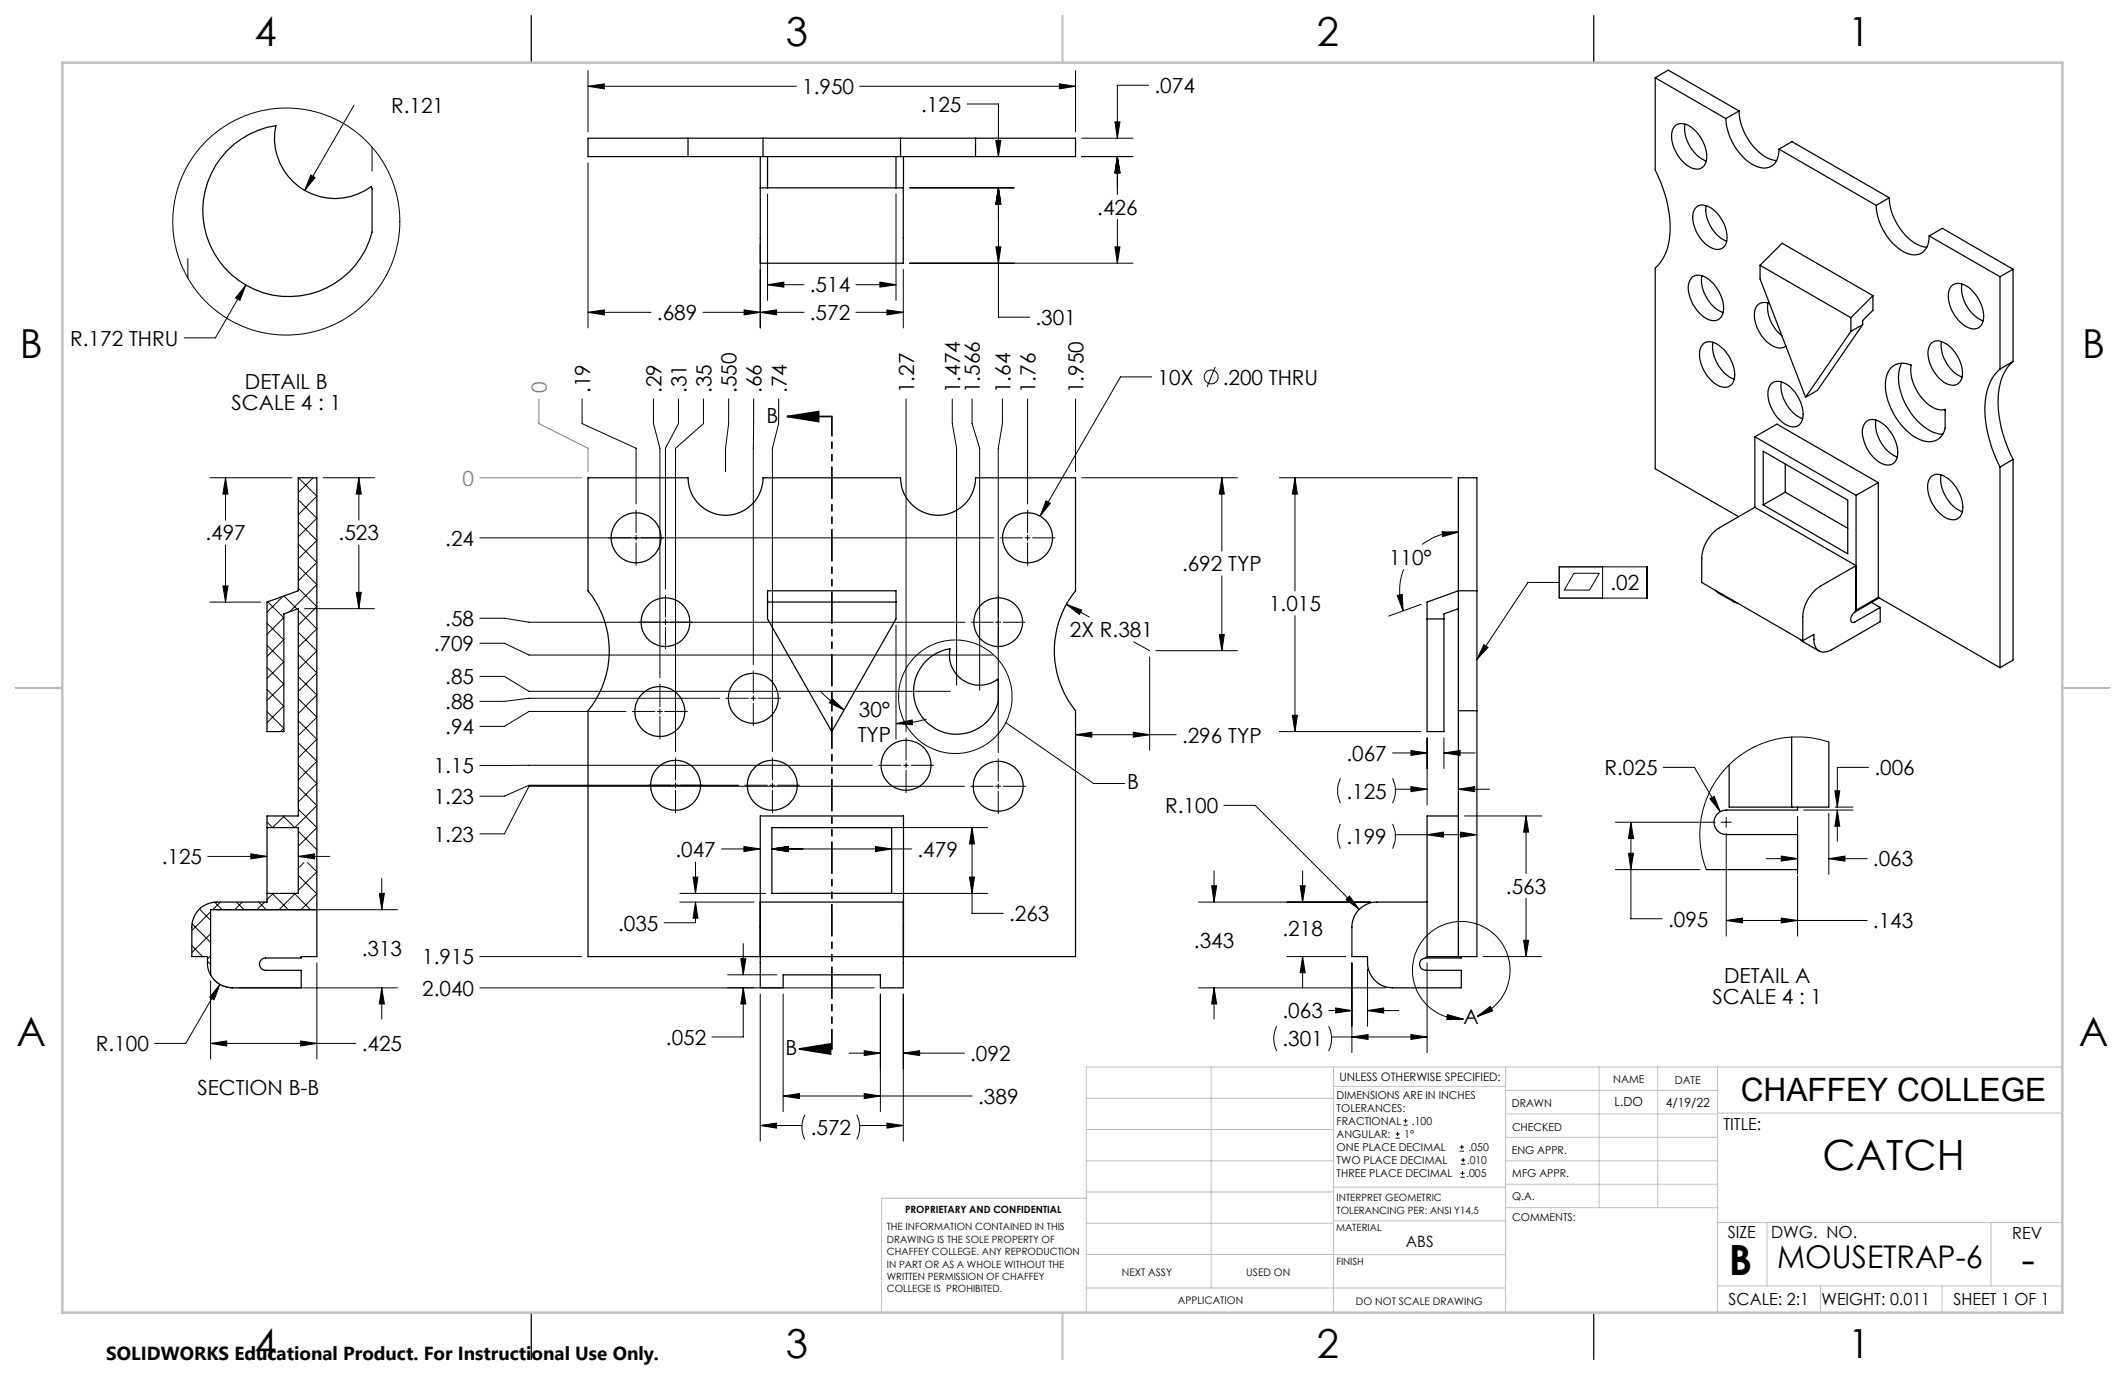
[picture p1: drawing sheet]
<svg xmlns="http://www.w3.org/2000/svg" width="432mm" height="279mm" viewBox="0 0 432 279" stroke-linecap="round" stroke-linejoin="round" font-family="sans-serif">
<g fill="none" stroke="#000" stroke-width=".2">
<path d="M119.5 17.5l3.3-.5v1.1zM119.5 14.4v12.4M119.5 17.5h42.3M174.7 17.5h43.8M215.3 17l3.2 .5-3.2 .6zM218.5 14.4v12.4M233.4 17.3h-6.4v10.8M63.1 35.6l.9 .5-2.1 2.6zM71.9 21.4l-10 17.3M75.6 29.9v4.9M119.5 33.1v33.5M156 39.4v21.6"/>
<path d="M182.1 39.4v21.6M184.9 38.2h21.2M196.5 21.1h6.4v10.7M202.4 28.5h1l-.5 3.3zM202.9 38.2l.5 3.3h-1zM202.9 38.2v26.3h6.3M219.8 31.8h10.4M219.8 28.1h10.4M226.6 24.8h1l-.6 3.3zM227 31.8l.6 3.3h-1zM227 31.8v7.7M38.2 52.6v3.9"/>
<path d="M50 57.9l-1.2 3.1-.9-.5zM50 57.9l-6.2 10.8h-6.4M154.5 49.7v16.9M156 57.9l3.3-.6v1zM156 57.9h7.4M173.9 57.9h8.2M178.8 57.3l3.3 .6-3.3 .4zM183.6 54.8v11.8M184.8 53.5h45.4M202.4 50.2h1l-.5 3.3zM226.6 50.2h1l-.6 3.3zM227 44.6v8.9"/>
<path d="M119.5 63.5l3.3-.5v1zM119.5 63.5h12.8M142.8 63.5h20.6M151.2 63l3.3 .5-3.3 .5zM154.5 63.5l3.3-.5v1zM173.9 63.5h9.7M180.2 63l3.4 .5-3.4 .5zM234 76.6h-6.3l-16.4 28.3M246.9 74.6l-1.6 4M42.7 97.1h16.6M45.8 97.1l.5 3.3h-1zM45.8 97.1v8.6"/>
<path d="M60.6 97.1l3.8 3.7-3.8 3.8M63.6 97.1l-3 3M65.7 97.1h10.4M72.9 97.1l.5 3.3h-1zM72.9 97.1v8.6M118.3 81.1v5l11 5v11.3M132.8 81.1v5l1.3 5v46.6M137.9 81.1v5l-2.7 5v28.6M142.9 81.1v5l-5.6 5v61.6M148.1 81.1v5l-.7 5v4.7M153.1 81.1v53.9M158.2 81.1v5l-1.2 5v61.6"/>
<path d="M184.1 81.1v67.6M193.5 81.1v5l.9 5v48.1M197.5 81.1v5l1.6 5v49.2M203.7 81.1v5l-.9 5v61.8M208.8 81.1v21.3M218.5 81.1v14.7M219.8 97.1h31.7M248.3 97.1l.5 3.3h-1zM248.3 97.1v14.9M260 97.1h35.1M263.1 97.1l.5 3.3h-1zM263.1 97.1v23"/>
<path d="M45.3 119.1h1l-.5 3.2zM45.8 110.7v11.6M60.6 101.6l3.8 3.7-3.8 3.8M60.6 106l3.8 3.8-3.8 3.8M60.6 110.5l3.8 3.8-3.8 3.7M60.6 115l3.8 3.8-5.6 5.5M60.6 119.5l3.8 3.8-3.8 3.7M72.9 110.7v13M97.5 109.3h104.4M129.3 103.7v4.6M129.3 108.8v1M129.3 110.3v4.6"/>
<path d="M203.2 109.3h4.6M208.3 109.3h1M208.8 103.7v4.6M208.8 108.8v1M208.8 110.3v4.6M209.8 109.3h4.6M212.5 101.8l.9 .5-2.1 2.6zM248.3 117v15.2M285.2 115.7a12.1 12.1 0 0 0-.1 8.4M293 108.1h3.3l-3.2 .9zM296.3 108.1a11.8 11.8 0 0 0-7.3 2.5M316.8 115.2h17.9v6.3h-17.9z"/>
<path d="M316.8 118.4h-6.3l-10.4 15.6M319.8 116.5h5.2l-2 3.4h-5.1zM325.6 115.2v6.3M42.7 122.3h10.3M54.3 135.6l3.4 3.4M54.3 131.1l3.4 3.4M54.3 126.6l3.4 3.4M54.4 122.3l3.3 3.3M57.5 121.2l-3.2 3.2M57.7 125.5l-3.4 3.4M57.7 130l-3.4 3.4M57.7 134.5l-3.4 3.4"/>
<path d="M57.7 139l-3.4 3.3M57.7 121.1l2.7 2.7M60.6 124l3.8 3.8-3.8 3.7M60.6 128.5l3.8 3.8-3.8 3.7M60.6 133l3.8 3.7-3.8 3.8M60.6 137.5l3.8 3.7-3.8 3.8M61.9 123.7h14.2M72.4 120.4h1l-.5 3.3zM97.5 125.6h5l5 .8h88.6M97.5 137.4h5l5 3.1h85.6M97.5 130.7h5l5 2.4h94.2M134.1 139v4.6"/>
<path d="M135.2 121v4.4M135.2 125.9v1M135.2 127.4v4.5M153.1 136.3v4.6M182.1 127v23.2M197.4 126.4h4.4M202.3 126.4h1M203.8 126.4h4.5M216.7 122.8l3.1 1.2-.5 .8zM216.7 122.8l4.6 2.6M230.4 130.4l3.2 1.8M233.6 133.5v19"/>
<path d="M234.9 132.2h16.6M247.8 128.9h1l-.5 3.3zM263.1 125.1v23.6M283.9 121l1-.2 .2 3.3zM288.8 122.8l-6.6 2.4M301.5 131l.9 .6-2.3 2.4zM54.3 144.6l3.4 3.4-.7 .7M54.3 140.1l3.4 3.4M57.7 143.4l-3.4 3.5M60.6 142l3.8 3.7-3.8 3.8M60.6 146.4l3.8 3.8-3.8 3.8M60.6 151l3.8 3.7-3.8 3.8"/>
<path d="M60.6 155.4l3.8 3.8-3.8 3.7M60.6 159.9l3.8 3.8-4.5 4.5-2.4-2.4M127.2 144.6h-19.7l-5 3h-5M128.5 144.6h4.6M133.6 144.6h1M134.1 144.1v1M134.1 145.6v4.6M135.1 144.6h4.6M137.3 154v4.5M137.3 159.1v1M146.2 141.9h-38.7l-5 .6h-5M147.5 141.9h4.5"/>
<path d="M150.1 159.6h-42.6l-5 2.2h-5M151.3 159.6h4.6M152.6 141.9h1M153.1 141.4v1M153.1 142.9v4.6M154.1 141.9h4.5M156.4 159.6h1M157 154v4.5M157 159.1v1M157.9 159.6h4.6M166.6 140.4a21.7 21.7 0 0 0 4.9 3.9M169.1 142l2.4 2.3-3-1.5z"/>
<path d="M177.3 155.5h-79.8M178.5 155.5h4.6M182.1 147l3.2-.7 .1 1zM183.6 155.5h1M184.1 149.9v4.6M184.1 155v1M184.1 156.5v4.6M185.1 155.5h4.6M188.3 146.1a21.1 21.1 0 0 1-6.2 .9M196 159.8h-88.5l-5 9.6h-5M197.2 159.8h4.6M202.3 159.8h1"/>
<path d="M202.8 154.2v4.5M202.8 159.3v1M203.8 159.8h4.6M204.4 146.8l17.8 12.4h6.4M218.5 149.3l3.4-.5v1zM218.5 149.3h20.5M230.3 148.8l3.3 .5-3.3 .5zM260 148.7h28.7M262.6 145.3h1l-.5 3.4zM272.4 158.2a5.9 5.9 0 0 0 0 5M283 158.2a5.9 5.9 0 0 1 0 5M283 153h7"/>
<path d="M286.7 152.5l3.3 .5-3.3 .5zM286.7 159.8l3.3 .6-3.3 .5zM290 149.9v13.6M293.4 153l3.3-.5v1zM293.4 149.9v6.3M293.4 153h6.4M338 155.9h6.3l5.2 9M371.6 150.8l-3.5-.9-1.7-.1h-2.3l-3.5 .5-2.6 .8-2.7 1.3-2.5 1.7-2.2 2-1.9 2.6-1.3 2.1-1 2.7-.8 3.1-.2 2.3 .1 2.9 .4 2.2 .8 2.7M379.7 155.9h-6.4v8.1M42.2 174h12.1M51 173.5l3.3 .5-3.3 .5zM57.8 165.8l-2.4 2.4-1.1-1.2"/>
<path d="M60.6 174l3.3-.5v1zM60.6 174h6.4M60.6 164.4l3.8 3.8-3.8 3.7M60.6 168.9l3.8 3.7-.1 .2M60.6 177.9l3.8 3.7-3.2 3.3M61.8 175.3l-1.2 1.1M62.5 175.3l1.9 1.9-3.8 3.7M77.6 178.5v6.4M137.3 160.6v4.6M140.8 178.2h1l-.5 3.3zM141.3 175.2v6.3M146.6 172.5h7.9"/>
<path d="M151.2 172l3.3 .5-3.3 .5zM156.8 172.5l3.4-.5v1zM156.8 172.5h28.4M157 160.6v4.6M158.1 168.2h42.6M177.9 172l3.3 .5-3.3 .5zM197 178.2h1l-.5 3.3zM197.5 168.2l.5 3.3h-1zM197.5 168.2v17.4h6.4M202.8 160.8v4.5M246.2 180h1l-.5 3.3zM246.7 177v6.3"/>
<path d="M248.7 163.7h6.4l21.1 21.1M264.2 180h1l-.5 3.3zM264.7 177v6.3M272.4 167.4a5.8 5.8 0 0 0 0 5M283 167.4a5.8 5.8 0 0 1 0 5M283.5 160.4h6.5M283.5 169.6h16.6M290 169.6l3.3-.5v1zM296.3 160.4l3.3-.6v1.1zM296.3 160.4h6.4M296.8 169.1l3.3 .5-3.3 .5zM297.6 165.8h15.7"/>
<path d="M310.1 165.8l.5 3.3h-1zM310.1 165.8v11.7M328.2 167.1h20.3M328.2 176.7h17.2M330.9 173.4h1l-.5 3.3zM331.4 167.1l.5 3.3h-1zM331.4 167.1v19.6h6.3M347.5 162.3l.8-.5 1.2 3.1zM349.7 167.1h2.1M350.8 169.4v20.8M350.8 166.1v2M358.9 174.5h6.4"/>
<path d="M361.9 174l3.4 .5-3.4 .5zM365.3 165.9v11.8M365.3 178v12.2M366.5 164.6h10M371.6 174.5l3.3-.5v1zM371.6 165.3v12.4M371.6 174.5h7.8M372.9 160.7h.9l-.5 3.3zM372.9 164h3.6M373.3 164.6l.5 3.3h-.9zM373.3 164.6v6.4M39 192.2l2.2 2.2"/>
<path d="M39 187.7l3.8 3.8M40.5 184.7l2.3 2.3M42.2 195.3l.6 .7M42.8 199.4v15.8M42.8 185.3l-3.8 3.8M42.8 189.8l-3.8 3.8M42.8 194.2l-.6 .7M43.5 199.1a4.8 4.8 0 0 0 3.9 1.6M43.6 183.3l1.5 1.6M44.1 184.9h36.7M44.8 183.3l-1.6 1.6M48 183.3l1.6 1.6"/>
<path d="M49.2 183.3l-1.5 1.6M52.6 183.3l1.5 1.6M53.8 183.3l-1.6 1.6M55.3 181.5l3.3 3.4M55.5 181.5l-1.2 1.3M59.8 181.5l3.3 3.4M60 181.5l-3.3 3.4M64.4 195.7v19.5M77.1 181.5h1l-.5 3.4zM97.5 194.4h20.7M138.1 181.5h17.5M138.1 183.3h15.1"/>
<path d="M141.3 183.3l.5 3.3h-1zM141.3 183.3v4.2h-6.3M147.8 198.1h10.1M150.5 194.8h1.1l-.6 3.3zM151 191.7v6.4M158.1 181.5h42.6M243.5 183.3h35M261.5 194.4h11.9M264.7 194.4l.5 3.3h-1zM264.7 194.4v6.3M274.2 182.1l2 2.7-2.7-2zM274.7 195.7v18.2"/>
<path d="M277.9 196.9v11.6M290 195.7v18.2M301.4 194.4h11.9M309.6 191.1h1l-.5 3.3zM310.1 182.5v11.9M350.8 187l3.3-.5v1zM350.8 187h28.6M361.9 186.5l3.4 .5-3.4 .5zM42.8 212l3.3-.5v1zM42.8 212h29.5M44.7 200l-1.2 3.2-.9-.6zM44.7 200l-7 12h-6.3"/>
<path d="M48.5 200.7h32.3M61.1 211.5l3.3 .5-3.3 .5zM77.6 200.7l.5 3.3h-1zM77.6 200.7v6.4M97.5 200.7h80.1M151 200.7l.6 3.3h-1.1zM151 200.7v10h-6.3M154.5 202v29.9M159.1 202v23.9M172.5 214h6.4M175.6 213.5l3.3 .5-3.3 .5zM178.9 202v23.9"/>
<path d="M183.6 214l3.3-.5v1zM183.6 202v29.9M183.6 214h12.4M243.5 200.7h38.2M246.7 200.7l.5 3.3h-1zM246.7 200.7v6.4M259.4 208.5a5.6 5.6 0 0 0 0 5.1M270 208.5a5.6 5.6 0 0 1 0 5.1M270 205.4h4.7M270.6 210.7h19.4M271.4 204.8l3.3 .6-3.3 .4zM274.7 210.7l3.3-.5v1z"/>
<path d="M277.9 205.4l3.3-.6v1zM277.9 205.4h6.3M286.7 210.2l3.3 .5-3.3 .5zM294.1 206.2l3.3 .9-3.4 .1zM300.1 206.6a9.9 9.9 0 0 0 4-16.3 9.9 9.9 0 0 0-16.4 3.1 9.9 9.9 0 0 0 9.7 13.7M300.1 206.6l2.7-2.1 .5 .9zM154.5 228.7l3.3-.5v1zM154.5 228.7h8.4M159.1 222.7l3.4-.5v1zM159.1 222.7h38.5M163.5 226.5a5.6 5.6 0 0 0 0 5.1M174.1 226.5a5.6 5.6 0 0 1 0 5.1"/>
<path d="M174.7 228.7h8.9M175.6 222.2l3.3 .5-3.3 .5zM180.2 228.2l3.4 .5-3.4 .5zM283.6 231.3h.8M283.6 230.4h.8M284 230v.9M285.2 228.6h.8M285.2 227.8h.8M285.6 227.4v.8M296.6 233.9h.9M296.6 233.1h.9M296.8 239.2h.8"/>
<path d="M296.8 238.4h.8M296.9 236.6h.8M296.9 235.7h.8M297 232.7v.8M297.2 238v.8M297.3 235.3v.8"/>
<circle cx="58.2" cy="45" r="23.1"/>
<circle cx="246.1" cy="76.6" r="1.4"/>
<circle cx="194.1" cy="141.6" r="11.5"/>
</g>
<path d="M160 84.6l6.3-1v2.1zM160 84.6h9M162.4 213.1l6.4-1v2.1zM162.4 213.1h6.6" fill="none" stroke="#000" stroke-width=".35"/>
<path d="M169 84.6v128.5" fill="none" stroke="#000" stroke-width=".35" stroke-dasharray="6.3 1.3 1.3 1.3 1.3 1.3" stroke-dashoffset="2.4"/>
<g fill="none" stroke="#000" stroke-width=".25">
<path d="M108 3.2v9.5M215.9 3.2v9.5M323.8 3.2v9.5M336.3 15.8v18.7a24.7 24.7 0 0 1 2.9 14.5 9.2 9.2 0 0 1-2.9 5.5v40.8l17 9.7M336.3 15.8l14.4 8.3M336.3 15.8l2.7-1.5 14.4 8.2M46.2 30.6a17.5 17.5 0 0 1 9.9-5.1 12.3 12.3 0 0 0 5.4 12.9 12.3 12.3 0 0 0 14-.5l.1 .4v8.9a17.5 17.5 0 0 1-25.5 10.8 17.5 17.5 0 0 1-3.9-27.4zM139.8 31.8h15.2M139.8 28.1h15.2M139.8 28.1h-20.3v3.7h20.3M139.8 28.1v3.7M154.5 31.8v21.7h29.1v-15.3"/>
<path d="M155 31.8h28M155 28.1h28M155 28.1v3.7M156 31.8v6.4M182.1 31.8v6.4M183 31.8h15.2M183 28.1h15.2M183 28.1v3.7M183.6 31.8v6.4h-29.1M198.2 28.1h20.3v3.7h-20.3M198.2 28.1v3.7M340.2 25.8a2.51 2.51 0 0 1 3.5 .1 7.4 7.4 0 0 1 3 7 2.07 2.07 0 0 1-3.4 1 7.5 7.5 0 0 1-3.5-7.3z"/>
<path d="M342.4 25.2a7.3 7.3 0 0 0 4.3 7.5M350.7 24.1a11.5 11.5 0 0 0 6.3 9.8 3 3 0 0 0 4.5-2.9v-.7M353.4 22.5a11.7 11.7 0 0 0 6.3 9.8l1.3 .3M353.4 22.5l-2.7 1.6M361.5 30.3l19.7 11.4M361.5 30.3l2.6-1.5 19.8 11.4M343.6 56.6a2.51 2.51 0 0 1 3.6 .1 7.4 7.4 0 0 1 2.9 7 2 2 0 0 1-2.9 1.2 7.3 7.3 0 0 1-4-7.5zM344.8 42a3 3 0 0 1 3.6 .9 7.1 7.1 0 0 1 2.4 6.3 2.02 2.02 0 0 1-3.3 1 7.2 7.2 0 0 1-3.4-7.1zM345.8 56a7.4 7.4 0 0 0 4.3 7.5M346.7 41.8a7.2 7.2 0 0 0 4.2 7.2M357.6 53.9l4.5-4.5 18.5 10.7M357.6 53.9l18.5 10.7"/>
<path d="M357.6 53.9v2.8l9.3 24M381.2 41.7a11.6 11.6 0 0 0 6.4 9.8 3 3 0 0 0 4.4-2.9v-.7M383.9 40.2a11.7 11.7 0 0 0 5.7 9.5l1.2 .5h.7M383.9 40.2l-2.7 1.5M392 47.9l14.4 8.3M392 47.9l2.7-1.5 14.3 8.3M396.5 58.2a2.56 2.56 0 0 1 3.5 .2 7.5 7.5 0 0 1 2.9 7 1.96 1.96 0 0 1-2.9 1.2 7.4 7.4 0 0 1-4-7.5zM398.6 57.7a7.4 7.4 0 0 0 4.4 7.5M406.4 56.2v18.8M409 54.7l-2.6 1.5M409 54.7v18.7M346.2 69.8a2.99 2.99 0 0 1 3.7 .9 7.4 7.4 0 0 1 2.5 6.5 2 2 0 0 1-3 1.3 7.4 7.4 0 0 1-3.9-7.6z"/>
<path d="M348.1 69.6a7.4 7.4 0 0 0 4.3 7.4M359.2 61.6a7.7 7.7 0 0 0 2.9 6.7M359.6 61.7a2.12 2.12 0 0 0-2.3 .2 2.12 2.12 0 0 0-.8 2.1 7.5 7.5 0 0 0 4.6 6.7 1.99 1.99 0 0 0 1.8-.4M359.8 78.1a2.21 2.21 0 0 1 3-.1 7.5 7.5 0 0 1 3.5 7.3 1.96 1.96 0 0 1-3 1.2 7.4 7.4 0 0 1-3.9-7.5zM362 77.6a7.5 7.5 0 0 0 4.3 7.5M376.1 64.6v2.7M376.1 67.3l-9.2 13.4M378.5 66l-2.4 1.3M378.5 66l-9.2 13.3-2.4 1.4M380.6 60.1v2.9l-2.1 2.1v.9M380.6 60.1l-4.5 4.5M384.4 74.6a3.6 3.6 0 0 1 3.9-.4 9 9 0 0 0 5.4 9l.6 .1 .9-.1 .1 3.8a3.4 3.4 0 0 1-5.2 2.3 13.1 13.1 0 0 1-6.9-11.9 4.5 4.5 0 0 1 1.2-2.8z"/>
<path d="M386.5 73.8a8.1 8.1 0 0 0 .1 6.9 12.1 12.1 0 0 0 6.8 7.3l1.4 .2M392.6 69.6a2.56 2.56 0 0 1 3.2 .5 7.3 7.3 0 0 1 2.8 6.7 2.08 2.08 0 0 1-3.3 1 7.3 7.3 0 0 1-3.4-7.1zM394.5 69.4a7.3 7.3 0 0 0 4.2 7.2M406.4 75a10.6 10.6 0 0 0-3.1 8.7 27.3 27.3 0 0 0 3.1 11.2M409 73.4a10.6 10.6 0 0 0-3 8.8 26.1 26.1 0 0 0 3 11.1M409 73.4l-2.6 1.6M60.6 97.1h3.8v97.3h-3.2v.3h-7.2a1.25 1.25 0 0 0-1.3 1.2 1.25 1.25 0 0 0 1.3 1.3h7.2v3.5h-14a5.3 5.3 0 0 1-5-6.3h-3.2v-6a5.1 5.1 0 0 1 5.1-5.1h10.2v-17.5h6.3v-42.1l-2.9 1v24h-3.4v-26.4l6.3-2.2zM119.5 97.1h20.3a7.6 7.6 0 0 0 7.6 7.6 7.6 7.6 0 0 0 7.6-7.6h28a7.6 7.6 0 0 0 7.6 7.6 7.6 7.6 0 0 0 7.6-7.6h20.3v23a19.4 19.4 0 0 0 0 24.3v50h-99v-50a19.4 19.4 0 0 0 0-24.3zM356.6 88.8l4.5-2.6 20.6 11.9M356.6 88.8l20.6 11.8M356.6 88.8v14.3M358.3 91.7l17.2 9.9v10.9l-17.2-9.9z"/>
<path d="M362.8 94.3v5.7M379.3 85.6a3 3 0 0 1 3.7 .9 7.5 7.5 0 0 1 2.5 6.5 1.96 1.96 0 0 1-2.9 1.3 7.7 7.7 0 0 1-4.1-7.1 2.66 2.66 0 0 1 .8-1.6zM381.2 85.4a7.4 7.4 0 0 0 4.3 7.5M381.7 98.1v23.3M381.7 98.1l-4.5 2.5M392.5 96.7a3 3 0 0 1 3.8 .9 7.4 7.4 0 0 1 2.4 6.6 2.01 2.01 0 0 1-2.9 1.2 7.3 7.3 0 0 1-4-7.5zM394.4 96.5a7.5 7.5 0 0 0 4.3 7.5M406.4 94.9v40.8M409 93.3v40.8l-2.6 1.6M409 93.3l-2.6 1.6M348.5 119.9l.6 .5 3.3 1.9M356.6 103.1l20.6 11.8-7.3 4.2a7.9 7.9 0 0 0-3.6 6.2v4.9"/>
<path d="M356.6 103.1l-7.2 4.1a7.9 7.9 0 0 0-3.6 6.3v4.9l20.5 11.8M362.8 100l12.7 7.4M362.8 100l-4.5 2.6M377.2 100.6v23.4l4.5-2.6M3.1 139.7h9.6M156 120.1h26.1v5.7l-13.1 22.9-13-22.9zM156 122.3h26.1M188.1 134.4a8.9 8.9 0 0 1 4.9-2.6 6.2 6.2 0 0 0 2.8 6.5 6.2 6.2 0 0 0 7-.3v4.7a8.8 8.8 0 0 1-12.7 5.4 8.8 8.8 0 0 1-2-13.7zM290 125.8h3.4M296.3 120.1v24.3M296.3 120.1h3.8M296.3 120.1v-23h3.8v23"/>
<path d="M296.3 120.1l-6.3 2.2v26.4h3.4v-24l2.9-1M300.1 120.1v24.3M351.9 121.8a1.57 1.57 0 0 0 1.1 .8M365.8 129.9l.6 .5 3.2 1.9M380.3 122.4l1.8 1M381.7 121.4l24.7 14.3M381.8 121.5l-4.9 2.9a1.51 1.51 0 0 0-.6 2l.1 .1 .5-.1 5.2-3M382.1 123.4v2.9l-9.9 5.7a2.15 2.15 0 0 1-3.5-.9l-.1-2.2-2.3 1.3M419.1 139.7h9.5M296.3 144.4h3.8M296.3 144.4v50M300.1 144.4v50h-10.1v-28.6h6.3"/>
<path d="M364.1 149.8v14.2M371.6 150.8v13.2h-20.2v-8.6M54.3 168.2h6.3v13.3h-6.3M156.8 168.2h24.4v13.3h-24.4zM365.3 164v.6h-14.5a2.49 2.49 0 0 0-2.5 2.5 2.49 2.49 0 0 0 2.5 2.5h14.5v7.1h-18.6M64.4 184.9h-21.6v13.2M154.5 188.4v-5.1h29.1v17.4h-4.7v-2.6h-19.8v2.6h-4.6v-34.9h29.1v28.6M154.5 194.4h.1M290 183.3h-10.2a5.1 5.1 0 0 0-5.1 5.1v6h3.2a5.4 5.4 0 0 0 4.3 6.3h14.7v-3.5h-7.2a1.25 1.25 0 0 1-1.2-1.3 1.25 1.25 0 0 1 1.2-1.2h7.2v-.3M108 266.7v9.6M215.9 266.7v9.6M323.8 266.7v9.6"/>
<circle cx="129.3" cy="109.3" r="5.1"/>
<circle cx="208.8" cy="109.3" r="5.1"/>
<circle cx="135.2" cy="126.4" r="4.9"/>
<circle cx="202.8" cy="126.4" r="5"/>
<circle cx="134.1" cy="144.6" r="5.1"/>
<circle cx="137.3" cy="159.6" r="5.1"/>
<circle cx="153.1" cy="141.9" r="5.1"/>
<circle cx="157" cy="159.6" r="5.1"/>
<circle cx="184.1" cy="155.5" r="5.1"/>
<circle cx="202.8" cy="159.8" r="5.1"/>
</g>
<path d="M97.5 97.1h20.7M109.5 81.1v5l10 5v4.7" fill="none" stroke="#808080" stroke-width=".2"/>
<g fill="none" stroke="#c0c0c0" stroke-width=".2">
<path d="M246.1 216.8v44.9M271 216.8v49.9M305.9 216.8v49.9M324.9 216.8v28.6M336.8 216.8v28.6M349 216.8v49.9M419.1 216.8h-198.4v49.9M220.7 235.9h50.3M220.7 229.5h50.3M220.7 223.2h50.3M271 220.7h34.9M305.9 231.1h43.1"/>
<path d="M305.9 226.3h43.1M305.9 221.6h43.1M305.9 235.9h43.1M349 226.2h70.1M220.7 248.6h50.3M220.7 242.2h50.3M220.7 254.9h50.3M220.7 243.5h-41.6v23.2M271 255h34.9M271 248.1h35M271 241.2h35M305.9 240.6h43.1"/>
<path d="M306 245.4h43M349 248.4h70.1M359.1 248.4v12.9M404.6 248.4v12.9M220.7 261.7h85.2M349 261.3h70.1M369.9 261.3v5.4M394.6 261.3v5.4"/>
</g>
<path d="M215.9 3.2v9.5M3.1 139.7h9.6M419.1 139.7h9.5M215.9 266.7v9.6" fill="none" stroke="#c0c0c0" stroke-width=".25"/>
<path d="M12.7 12.7h406.4v254h-406.4z" fill="none" stroke="#c0c0c0" stroke-width=".5"/>
<g fill="#000">
<path d="M160 84.6l6.3-1v2.1zM162.4 213.1l6.4-1v2.1z"/>
<path d="M212.5 101.8l-1.2 3.1 2.1-2.6zM156.8 172.5l3.4-.5v1zM151.2 172l3.3 .5-3.3 .5zM197.5 168.2l.5 3.3h-1zM197 178.2h1l-.5 3.3zM156.8 172.5l3.4-.5v1zM177.9 172l3.3 .5-3.3 .5zM140.8 178.2h1l-.5 3.3zM141.3 183.3l.5 3.3h-1zM175.6 222.2l3.3 .5-3.3 .5zM159.1 222.7l3.4-.5v1zM150.5 194.8h1.1l-.6 3.3zM151 200.7l.6 3.3h-1.1zM216.7 122.8l2.6 2 .5-.8zM183.6 214l3.3-.5v1zM175.6 213.5l3.3 .5-3.3 .5zM154.5 228.7l3.3-.5v1zM180.2 228.2l3.4 .5-3.4 .5zM169.1 142l2.4 2.3-3-1.5zM182.1 147l3.2-.7 .1 1zM247.8 128.9h1l-.5 3.3zM248.3 97.1l.5 3.3h-1zM230.3 148.8l3.3 .5-3.3 .5zM218.5 149.3l3.4-.5v1zM215.3 17l3.2 .5-3.2 .6zM119.5 17.5l3.3-.5v1.1zM227 31.8l.6 3.3h-1zM226.6 24.8h1l-.6 3.3zM180.2 63l3.4 .5-3.4 .5zM154.5 63.5l3.3-.5v1zM227 31.8l.6 3.3h-1zM226.6 50.2h1l-.6 3.3zM151.2 63l3.3 .5-3.3 .5zM119.5 63.5l3.3-.5v1zM202.9 38.2l.5 3.3h-1zM202.4 50.2h1l-.5 3.3zM202.4 28.5h1l-.5 3.3zM202.9 38.2l.5 3.3h-1zM156 57.9l3.3-.6v1zM178.8 57.3l3.3 .6-3.3 .4zM246.2 180h1l-.5 3.3zM246.7 200.7l.5 3.3h-1zM293.4 153l3.3-.5v1zM286.7 152.5l3.3 .5-3.3 .5zM262.6 145.3h1l-.5 3.4zM263.1 97.1l.5 3.3h-1zM286.7 159.8l3.3 .6-3.3 .5zM296.3 160.4l3.3-.6v1.1zM293 108.1h3.3l-3.2 .9zM283.9 121l1-.2 .2 3.3zM296.8 169.1l3.3 .5-3.3 .5zM290 169.6l3.3-.5v1zM310.1 165.8l.5 3.3h-1zM309.6 191.1h1l-.5 3.3zM274.2 182.1l-.7 .7 2.7 2zM264.7 194.4l.5 3.3h-1zM264.2 180h1l-.5 3.3zM271.4 204.8l3.3 .6-3.3 .4zM277.9 205.4l3.3-.6v1zM286.7 210.2l3.3 .5-3.3 .5zM274.7 210.7l3.3-.5v1zM347.5 162.3l2 2.6-1.2-3.1zM350.8 187l3.3-.5v1zM361.9 186.5l3.4 .5-3.4 .5zM331.4 167.1l.5 3.3h-1zM330.9 173.4h1l-.5 3.3zM373.3 164.6l.5 3.3h-.9zM372.9 160.7h.9l-.5 3.3zM361.9 174l3.4 .5-3.4 .5zM371.6 174.5l3.3-.5v1zM60.6 174l3.3-.5v1zM51 173.5l3.3 .5-3.3 .5zM42.8 212l3.3-.5v1zM61.1 211.5l3.3 .5-3.3 .5zM77.1 181.5h1l-.5 3.4zM77.6 200.7l.5 3.3h-1zM44.7 200l-2.1 2.6 .9 .6zM45.3 119.1h1l-.5 3.2zM45.8 97.1l.5 3.3h-1zM72.4 120.4h1l-.5 3.3zM72.9 97.1l.5 3.3h-1zM50 57.9l-2.1 2.6 .9 .5zM63.1 35.6l-1.2 3.1 2.1-2.6z"/>
<path d="M300.1 206.6l2.7-2.1 .5 .9zM294.1 206.2l3.3 .9-3.4 .1zM301.5 131l.9 .6-2.3 2.4z"/>
</g>
<g font-size="8.5">
<text x="370.3" y="237.7">CATCH</text>
<text x="351.3" y="259">B</text>
<text x="410.8" y="258.9">-</text>
</g>
<g font-size="8.1">
<text x="51.7" y="9.3">4</text>
<text x="159.7" y="9.3">3</text>
<text x="267.6" y="9.3">2</text>
<text x="375.6" y="9.3">1</text>
<text x="4" y="72.8">B</text>
<text x="423.1" y="72.8">B</text>
<text x="3.3" y="212.5">A</text>
<text x="422.4" y="212.5">A</text>
<text x="51.7" y="276">4</text>
<text x="159.7" y="276">3</text>
<text x="267.6" y="276">2</text>
<text x="375.6" y="276">1</text>
</g>
<text font-size="6.5" x="353.7" y="223.7">CHAFFEY COLLEGE</text>
<text font-size="6.3" x="361.1" y="257.6">MOUSETRAP-6</text>
<g font-size="4.2">
<text x="79.5" y="23">R.121</text>
<text x="163" y="19.1">1.950</text>
<text x="187.2" y="22.7">.125</text>
<text x="234.6" y="18.9">.074</text>
<text x="223" y="43.6">.426</text>
<text x="164.6" y="59.4">.514</text>
<text x="133.5" y="65.1">.689</text>
<text x="164.6" y="65.1">.572</text>
<text x="14.3" y="70.2">R.172 THRU</text>
<text x="210.4" y="66">.301</text>
<text x="47.1" y="83.3">SCALE 4 : 1</text>
<text x="49.8" y="79.1">DETAIL B</text>
<text x="119.9" y="79.9" transform="rotate(-90 119.9 79.9)">.19</text>
<text x="134.4" y="79.9" transform="rotate(-90 134.4 79.9)">.29</text>
<text x="139.5" y="79.9" transform="rotate(-90 139.5 79.9)">.31</text>
<text x="144.6" y="79.9" transform="rotate(-90 144.6 79.9)">.35</text>
<text x="149.7" y="79.9" transform="rotate(-90 149.7 79.9)">.550</text>
<text x="154.8" y="79.9" transform="rotate(-90 154.8 79.9)">.66</text>
<text x="159.9" y="79.9" transform="rotate(-90 159.9 79.9)">.74</text>
<text x="185.7" y="79.9" transform="rotate(-90 185.7 79.9)">1.27</text>
<text x="195.1" y="79.9" transform="rotate(-90 195.1 79.9)">1.474</text>
<text x="199.1" y="79.9" transform="rotate(-90 199.1 79.9)">1.566</text>
<text x="205.3" y="79.9" transform="rotate(-90 205.3 79.9)">1.64</text>
<text x="210.4" y="79.9" transform="rotate(-90 210.4 79.9)">1.76</text>
<text x="220.2" y="79.9" transform="rotate(-90 220.2 79.9)">1.950</text>
<text x="235.2" y="78.1">10X</text>
<text x="248.5" y="78.1">.200 THRU</text>
<text x="155.7" y="85.9">B</text>
<text x="41.7" y="109.8">.497</text>
<text x="68.8" y="109.8">.523</text>
<text x="90.5" y="110.9">.24</text>
<text x="240.2" y="116.1">.692 TYP</text>
<text x="282.3" y="114.8">110°</text>
<text x="327.3" y="119.9">.02</text>
<text x="257.9" y="124.2">1.015</text>
<text x="90.5" y="127.2">.58</text>
<text x="217.4" y="129.5">2X R.381</text>
<text x="88.1" y="132.3">.709</text>
<text x="90.5" y="139">.85</text>
<text x="90.5" y="144.1">.88</text>
<text x="90.5" y="149.2">.94</text>
<text x="174.5" y="145.6">30°</text>
<text x="174.3" y="150.7">TYP</text>
<text x="240.2" y="150.9">.296 TYP</text>
<text x="273.6" y="154.6">.067</text>
<text x="88.1" y="157.1">1.15</text>
<text x="229.1" y="160.4">B</text>
<text x="326" y="157.5">R.025</text>
<text x="380.9" y="157.5">.006</text>
<text x="88.1" y="163.4">1.23</text>
<text x="236.8" y="165.2">R.100</text>
<text x="273.6" y="162.3">.125</text>
<text x="88.1" y="171">1.23</text>
<text x="273.6" y="171.5">.199</text>
<text x="32.9" y="175.6">.125</text>
<text x="137.2" y="174.1">.047</text>
<text x="186.4" y="174.1">.479</text>
<text x="380.6" y="176.1">.063</text>
<text x="306" y="181.6">.563</text>
<text x="125.6" y="189.1">.035</text>
<text x="205" y="187.2">.263</text>
<text x="260.6" y="190.2">.218</text>
<text x="339" y="188.3">.095</text>
<text x="380.6" y="188.6">.143</text>
<text x="73.5" y="194.3">.313</text>
<text x="85.8" y="195.9">1.915</text>
<text x="242.6" y="192.5">.343</text>
<text x="85.8" y="202.3">2.040</text>
<text x="348" y="204">SCALE 4 : 1</text>
<text x="350.3" y="199.8">DETAIL A</text>
<text x="260.6" y="206.9">.063</text>
<text x="297.4" y="208.1">A</text>
<text x="19.5" y="213.6">R.100</text>
<text x="73.5" y="213.6">.425</text>
<text x="135.3" y="212.3">.052</text>
<text x="159.6" y="214.3">B</text>
<text x="197.1" y="215.6">.092</text>
<text x="260.6" y="212.6">.301</text>
<text x="40.1" y="222.4">SECTION B-B</text>
<text x="198.8" y="224.3">.389</text>
<text x="164.7" y="230.6">.572</text>
</g>
<g font-size="4.2" fill="#808080">
<text x="111.1" y="79.9" transform="rotate(-90 111.1 79.9)">0</text>
<text x="94" y="98.7">0</text>
</g>
<text font-size="3.8" x="21.6" y="276.3">SOLIDWORKS Educational Product. For Instructional Use Only.</text>
<g font-size="3.4">
<text x="350.2" y="229.5">TITLE:</text>
<text x="351.1" y="251.6">SIZE</text>
<text x="359.9" y="251.6">DWG. NO.</text>
<text x="408.9" y="251.7">REV</text>
<text x="351.2" y="265.2">SCALE: 2:1</text>
<text x="370.1" y="265.3">WEIGHT: 0.011</text>
<text x="396.9" y="265.2">SHEET 1 OF 1</text>
</g>
<text font-size="3.2" x="285.7" y="253.3">ABS</text>
<g font-size="2.5">
<text x="328.1" y="224.8">L.DO</text>
<text x="338.5" y="224.9">4/19/22</text>
</g>
<text font-size="2.4" x="272.2" y="219.7">UNLESS OTHERWISE SPECIFIED:</text>
<g font-size="2.2">
<text x="327.8" y="220.1">NAME</text>
<text x="340.3" y="220.2">DATE</text>
<text x="271.6" y="223.3">DIMENSIONS ARE IN INCHES</text>
<text x="271.6" y="225.9">TOLERANCES:</text>
<text x="307.2" y="224.9">DRAWN</text>
<text x="271.6" y="231.3">ANGULAR:</text>
<text x="271.6" y="233.9">ONE PLACE DECIMAL</text>
<text x="271.6" y="228.6">FRACTIONAL</text>
<text x="285.3" y="231.3">1°</text>
<text x="286.9" y="228.6">.100</text>
<text x="298.4" y="233.9">.050</text>
<text x="307.3" y="229.8">CHECKED</text>
<text x="271.6" y="239.2">THREE PLACE DECIMAL</text>
<text x="271.6" y="236.6">TWO PLACE DECIMAL</text>
<text x="297.9" y="239.2">.005</text>
<text x="298.1" y="236.6">.010</text>
<text x="307.2" y="234.5">ENG APPR.</text>
<text x="307.3" y="239.2">MFG APPR.</text>
<text x="307.3" y="243.9">Q.A.</text>
<text x="307.3" y="248.1">COMMENTS:</text>
</g>
<g font-size="2.1">
<text x="227.9" y="259.2">NEXT ASSY</text>
<text x="253.3" y="259.2">USED ON</text>
<text x="239.3" y="265">APPLICATION</text>
<text x="275.5" y="265.1">DO NOT SCALE DRAWING</text>
</g>
<g font-size="2">
<text x="271.6" y="244.1">INTERPRET GEOMETRIC</text>
<text x="180.2" y="250">THE INFORMATION CONTAINED IN THIS</text>
<text x="183.9" y="246.4">PROPRIETARY AND CONFIDENTIAL</text>
<text x="271.5" y="250.2">MATERIAL</text>
<text x="271.6" y="246.6">TOLERANCING PER: ANSI Y14.5</text>
<text x="180.2" y="252.5">DRAWING IS THE SOLE PROPERTY OF</text>
<text x="180.2" y="255.1">CHAFFEY COLLEGE. ANY REPRODUCTION</text>
<text x="180.2" y="257.6">IN PART OR AS A WHOLE WITHOUT THE</text>
<text x="271.5" y="257">FINISH</text>
<text x="180.2" y="260.1">WRITTEN PERMISSION OF CHAFFEY</text>
<text x="180.2" y="262.6">COLLEGE IS PROHIBITED.</text>
</g>
</svg>
